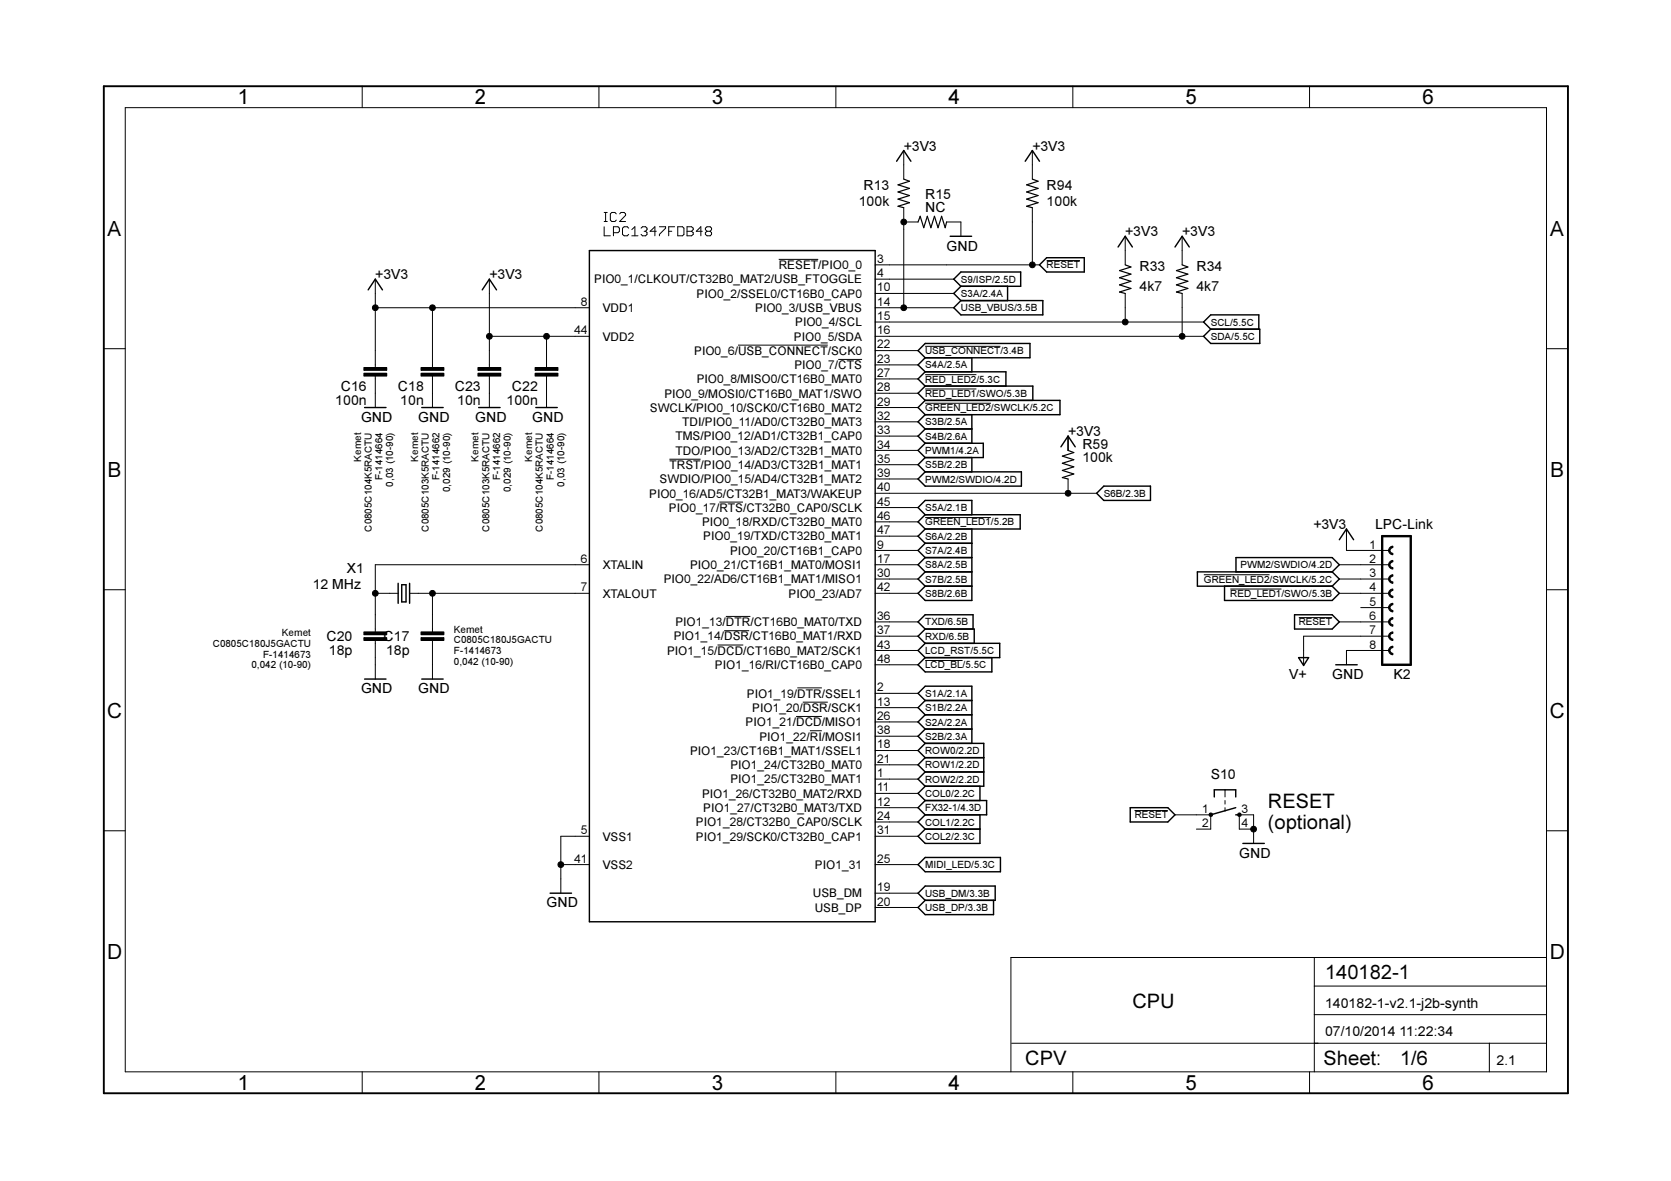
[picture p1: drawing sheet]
<svg xmlns="http://www.w3.org/2000/svg" width="297mm" height="210mm" viewBox="0 0 297 210" stroke-linecap="round" stroke-linejoin="round" font-family="sans-serif">
<g fill="none" stroke="#000" stroke-width=".18">
<path d="M22.3 19.1h252.6v171.4h-252.6zM64.4 15.3v3.8M106.5 15.3v3.8M148.6 15.3v3.8M190.7 15.3v3.8M232.8 15.3v3.8M107.4 39.4h.5M107.4 37.8h.5M107.7 37.8v1.6M109.6 38l-.3-.2h-.5l-.3 .2v1.1l.3 .3h.5l.3-.3M110.1 38l.3-.2h.6l.2 .2v.3l-1.1 1.1h1.1M160.7 26.8v5"/>
<path d="M160.7 36.9v17.8M160.7 39.5h2.5M168.3 39.5h2.5v2.5M183.5 26.8v5M183.5 36.9v10.2M66.7 49.6v15.7M66.7 54.7h38.1M76.9 54.7v10.6M87 49.6v15.7M87 59.8h17.8M97.2 59.8v5.5M107.4 40.3v1.6h1.1"/>
<path d="M109 41.4h.9l.2-.3v-.5l-.2-.3h-.9v1.6M111.8 40.6l-.3-.3h-.5l-.3 .3v1.1l.3 .2h.5l.3-.2M112.3 41.9h1.1M112.3 40.8l.6-.5v1.6M114 40.6l.2-.3h.6l.2 .3v.2l-.2 .3M114.5 41.1h.3M114.8 41.1l.2 .3v.3l-.2 .2h-.6l-.2-.2M116.7 41.1h-1.1l.8-.8v1.6M117.2 40.3h1.1v.3l-1.1 1.1v.2M118.9 41.1h.5M119.9 40.3h-1v1.6M120.5 40.3h.8l.3 .3v1.1l-.3 .2h-.8z"/>
<path d="M122.1 40.3h.8l.3 .3v.2l-.3 .3 .3 .3v.3l-.3 .2h-.8zM122.1 41.1h.8M124.8 41.1h-1l.8-.8v1.6M125.7 41.1l-.3 .3v.3l.3 .2h.5l.3-.2v-.3l-.3-.3M125.7 41.1l-.3-.3v-.2l.3-.3h.5l.3 .3v.2l-.3 .3M125.7 41.1h.5M138.4 46.1h7.1M155.6 47.1h29.2M155.6 49.6h13.9M155.6 52.2h13.9M155.6 54.7h13.9M155.6 57.2h58.3"/>
<path d="M155.6 59.8h58.3M186.1 46.3h5.9M200 42v5.1M200 52.2v5M210.1 42v5.1M210.1 52.2v7.6M18.5 62h3.8M64.7 65.3h4v.5h-4zM64.7 66.3h4v.5h-4zM66.7 66.8v5.6M74.8 65.3h4.1v.5h-4.1zM74.8 66.3h4.1v.5h-4.1z"/>
<path d="M76.9 66.8v5.6M85 65.3h4v.5h-4zM85 66.3h4v.5h-4zM87 66.8v5.6M95.1 65.3h4.1v.5h-4.1zM95.1 66.3h4.1v.5h-4.1zM97.2 66.8v5.6M131.2 61.3h15.9M149 63.9h4.2M155.6 62.3h7.6M155.6 64.9h7.6M155.6 67.4h7.6"/>
<path d="M155.6 69.9h7.6M155.6 75h7.6M155.6 77.5h7.6M155.6 72.4h7.6M164.5 69.1h9.1M164.5 71.7h11.6M164.5 61.6h13.3M164.5 66.6h9.1M189.9 77.5v2.6M274.9 62h3.8M119 81.6h5.5M127.9 89.2h4.2"/>
<path d="M155.6 97.8h7.6M155.6 87.7h39.3M155.6 90.2h7.6M155.6 92.8h7.6M155.6 95.3h7.6M155.6 80.1h7.6M155.6 82.6h7.6M155.6 85.1h7.6M164.5 92h11.6M189.9 85.1v2.6M239.3 94v3.8h7.7M247.2 99.7l.4-.1v.3a.51 .51 0 0 0-.5 .5 .51 .51 0 0 0 .5 .5v.2a.76 .76 0 0 1-.7-.5 .76 .76 0 0 1 .3-.9z"/>
<path d="M247.2 97.2l.4-.1v.2a.51 .51 0 0 0-.5 .5 .51 .51 0 0 0 .5 .5v.3a.76 .76 0 0 1-.7-.5 .76 .76 0 0 1 .3-.9zM18.5 104.8h3.8M64.7 112.3h4v.5h-4zM64.7 113.3h4v.5h-4zM66.7 113.8v6.9M66.7 105.5h4.1M72.8 105.5h32M74.8 112.3h4.1v.5h-4.1zM74.8 113.3h4.1v.5h-4.1zM76.9 105.5v6.8M76.9 113.8v6.9M104.8 100.4h-38.1v11.9"/>
<path d="M127.5 114.6h4.6M128.7 112.1h4.5M129 109.6h4.4M155.6 100.4h7.6M155.6 102.9h7.6M155.6 105.5h7.6M155.6 110.5h7.6M155.6 113.1h7.6M155.6 115.6h7.6M155.6 118.2h7.6M164.5 117.4h6.6M214 102.2h11.7"/>
<path d="M218.7 104.7h9.1M230.9 109.8h5.9M238.1 100.4h8.9M238.1 102.9h8.9M238.1 105.5h8.9M238.1 110.5h8.9M241.9 108h5.1M247 113.1h-15.3v5.1M247 115.6h-7.7v2.6M247.2 102.3l.4-.1v.2a.51 .51 0 0 0-.5 .5 .51 .51 0 0 0 .5 .5v.3a.76 .76 0 0 1-.7-.6 .76 .76 0 0 1 .3-.8zM247.2 107.4l.4-.2v.3a.51 .51 0 0 0-.5 .5 .51 .51 0 0 0 .5 .5v.3a.76 .76 0 0 1-.7-.6 .76 .76 0 0 1 .3-.8zM247.2 104.8l.4-.1v.2a.51 .51 0 0 0-.5 .6 .51 .51 0 0 0 .5 .5v.2a.76 .76 0 0 1-.7-.5 .76 .76 0 0 1 .3-.9z"/>
<path d="M247.2 115l.4-.1v.2a.51 .51 0 0 0-.5 .5 .51 .51 0 0 0 .5 .5v.3a.76 .76 0 0 1-.7-.6 .76 .76 0 0 1 .3-.8zM247.2 112.4l.4-.1v.3a.51 .51 0 0 0-.5 .5 .51 .51 0 0 0 .5 .5v.2a.76 .76 0 0 1-.7-.5 .76 .76 0 0 1 .3-.9zM247.2 109.9l.4-.1v.2a.51 .51 0 0 0-.5 .5 .51 .51 0 0 0 .5 .5v.3a.76 .76 0 0 1-.7-.5 .76 .76 0 0 1 .3-.9zM274.9 104.8h3.8M141.5 127.3h4.6M141.7 122.3h4.4M142.7 124.8h4.4M144 129.9h2.1M155.6 123.2h7.6M155.6 125.8h7.6M155.6 128.3h7.6M155.6 130.9h7.6"/>
<path d="M155.6 133.4h7.6M155.6 135.9h7.6M155.6 138.5h7.6M18.5 147.7h3.8M99.7 153.7h5.1M104.8 148.6h-5.1v10.1M155.6 141h7.6M155.6 143.6h7.6M155.6 146.1h7.6M155.6 153.7h7.6M155.6 148.6h7.6M155.6 158.7h7.6"/>
<path d="M201.7 144.1h5.9M208.9 144.8h6.3v2.6h-2.5M215 144.6h.5v.4h-.5zM217.8 140.4v1.2M217.8 142.3v.6M217.8 143.6v.6M220.1 144.6h.5v.4h-.5zM222.8 147.4h-2.5v-2.6h2.5v5.1M274.9 147.7h3.8M155.6 161.3h7.6M233.6 170.2v20.3M233.6 175.3h41.3"/>
<path d="M274.9 170.2h-95.2v20.3M64.4 190.5v3.8M106.5 190.5v3.8M148.6 190.5v3.8M179.8 185.4h95.1M190.7 190.5v3.8M232.8 190.5v3.8M233.6 180.3h41.3M264.7 185.4v5.1"/>
<circle cx="160.6" cy="39.5" r=".51"/>
<circle cx="66.7" cy="54.7" r=".51"/>
<circle cx="76.9" cy="54.7" r=".51"/>
<circle cx="87" cy="59.8" r=".51"/>
<circle cx="97.1" cy="59.8" r=".51"/>
<circle cx="160.6" cy="54.7" r=".51"/>
<circle cx="183.5" cy="47.1" r=".51"/>
<circle cx="200" cy="57.2" r=".51"/>
<circle cx="210.1" cy="59.8" r=".51"/>
<circle cx="189.9" cy="87.7" r=".51"/>
<circle cx="66.7" cy="105.5" r=".51"/>
<circle cx="76.9" cy="105.5" r=".51"/>
<circle cx="99.7" cy="153.7" r=".51"/>
<circle cx="222.8" cy="147.4" r=".51"/>
</g>
<g fill="none" stroke="#000" stroke-width=".25">
<path d="M159.4 28.7l1.3-1.9 1.2 1.9M182.2 28.7l1.3-1.9 1.3 1.9M65.4 51.5l1.3-1.9 1.3 1.9M85.7 51.5l1.3-1.9 1.3 1.9M104.8 44.5h50.8v119.3h-50.8zM168.9 42h3.8M169.5 49.6l1.3-1.3h10.6v2.6h-10.6zM169.5 54.7l1.3-1.3h14.6v2.6h-14.6zM170.8 50.9l-1.3 1.3 1.3 1.2M179.1 50.9v2.5M184.8 47.1l1.3-1.3h6.6v2.5h-6.6zM198.8 43.9l1.2-1.9 1.3 1.9"/>
<path d="M208.9 43.9l1.2-1.9 1.3 1.9M215.2 58.5l-1.3-1.3 1.3-1.2h8.6v2.5M215.2 58.5h8.7v2.5h-8.7l-1.3-1.2zM64.8 72.4h3.8M75 72.4h3.8M85.1 72.4h3.8M95.2 72.4h3.9M163.2 62.3l1.3-1.3h18.6v2.6h-18.6zM164.5 68.6l-1.3 1.3 1.3 1.3M164.5 68.6h19.1v2.6M164.5 71.2h23.9v2.5h-23.9M164.5 71.2l-1.3 1.2 1.3 1.3"/>
<path d="M164.5 63.6l-1.3 1.3 1.3 1.2M164.5 66.1h14.3v2.5M164.5 73.7l-1.3 1.3 1.3 1.2M164.5 76.2h8.3M164.5 78.8l-1.3 1.3 1.3 1.2M164.5 78.8h10.3v2.5h-10.3M164.5 66.1l-1.3 1.3 1.3 1.2M164.5 76.2l-1.3 1.3 1.3 1.3M172.8 63.6v2.5M172.8 73.7v5.1M188.6 79.4l1.3-1.9 1.2 1.9M163.2 85.1l1.3-1.2h17.1v2.5h-17.1z"/>
<path d="M164.5 91.5l-1.3-1.3 1.3-1.3h8.3v2.6M164.5 94l-1.3 1.3 1.3 1.3M164.5 91.5h16.9v2.5h-16.9M164.5 96.6h8.3M164.5 96.6l-1.3 1.2 1.3 1.3M164.5 99.1h8.3M164.5 99.1l-1.3 1.3 1.3 1.2M164.5 81.3l-1.3 1.3 1.3 1.3M164.5 91.5l-1.3 1.3 1.3 1.2M172.8 94v12.7h-8.3l-1.3-1.2 1.3-1.3M172.8 81.3v2.6M194.9 87.7l1.3-1.3h8.3v2.5h-8.3z"/>
<path d="M238.1 95.9l1.2-1.9 1.3 1.9M70.8 103.7v3.5M71.4 103.9h.8v3.1h-.8zM72.8 103.7v3.5M164.5 111.8l-1.3-1.3 1.3-1.2h8.5v2.5M164.5 111.8h8.7v2.5M164.5 104.2h8.3M164.5 101.6h8.3M164.5 111.8l-1.3 1.3 1.3 1.2M164.5 114.3h13.2v2.6h-13.2M164.5 101.6l-1.3 1.3 1.3 1.3M164.5 116.9l-1.3 1.3 1.3 1.2h11.8v-2.5"/>
<path d="M164.5 114.3l-1.3 1.3 1.3 1.3M217.7 104.2v2.5h19.1l1.3-1.2-1.3-1.3M219.7 101.6v-2.5h17.1l1.3 1.3-1.3 1.2M230.1 109.3h6.7l1.3 1.2-1.3 1.3h-6.7zM230.8 116.9h1.8l-.9 1.4zM236.8 101.6h-24v2.6h24M236.8 101.6l1.3 1.3-1.3 1.3M237.4 118.2h3.9M64.8 120.7h3.8M75 120.7h3.8M164.5 124.5l-1.3-1.3 1.3-1.2h8.3v10.1M164.5 124.5l-1.3 1.3 1.3 1.2"/>
<path d="M164.5 124.5h8.3M164.5 127h8.3M164.5 127l-1.3 1.3 1.3 1.3M164.5 129.6h8.3M164.5 129.6l-1.3 1.3 1.3 1.2M164.5 132.1h10.4v7.6h-10.4M164.5 132.1l-1.3 1.3 1.3 1.3M164.5 134.7h10.4M164.5 134.7l-1.3 1.2 1.3 1.3M164.5 137.2h10.4M164.5 137.2l-1.3 1.3 1.3 1.2M164.5 139.7l-1.3 1.3 1.3 1.3"/>
<path d="M174.2 139.7v2.6M97.8 158.7h3.8M163.2 158.7l1.3-1.2h12.4v2.5h-12.4zM163.2 153.7l1.3-1.3h13.3v2.5h-13.3zM164.5 142.3l-1.3 1.3 1.3 1.2M164.5 142.3h10.9v2.5h-10.9M164.5 147.4h9.7M164.5 144.8l-1.3 1.3 1.3 1.3M174.2 144.8v5.1h-9.7l-1.3-1.3 1.3-1.2M200.9 143.6h6.7l1.3 1.2-1.3 1.3h-6.7zM215.9 141.6v-1.2h3.8v1.2M219.7 144.8h.6"/>
<path d="M219.7 143.6l-4.5 1.2M220.9 149.9h3.8M164.5 160l-1.3 1.3 1.3 1.3h12.1v-2.6"/>
</g>
<path d="M18.5 15.3h260.2v179h-260.2z" fill="none" stroke="#000" stroke-width=".34"/>
<g fill="#000">
<path d="M64.7 65.3h4v.5h-4z" fill-rule="evenodd"/>
<path d="M64.7 66.3h4v.5h-4z" fill-rule="evenodd"/>
<path d="M74.8 65.3h4.1v.5h-4.1z" fill-rule="evenodd"/>
<path d="M74.8 66.3h4.1v.5h-4.1z" fill-rule="evenodd"/>
<path d="M85 65.3h4v.5h-4z" fill-rule="evenodd"/>
<path d="M85 66.3h4v.5h-4z" fill-rule="evenodd"/>
<path d="M95.1 65.3h4.1v.5h-4.1z" fill-rule="evenodd"/>
<path d="M95.1 66.3h4.1v.5h-4.1z" fill-rule="evenodd"/>
<path d="M247.2 99.7l.4-.1v.3a.51 .51 0 0 0-.5 .5 .51 .51 0 0 0 .5 .5v.2a.76 .76 0 0 1-.7-.5 .76 .76 0 0 1 .3-.9z" fill-rule="evenodd"/>
<path d="M247.2 97.2l.4-.1v.2a.51 .51 0 0 0-.5 .5 .51 .51 0 0 0 .5 .5v.3a.76 .76 0 0 1-.7-.5 .76 .76 0 0 1 .3-.9z" fill-rule="evenodd"/>
<path d="M64.7 112.3h4v.5h-4z" fill-rule="evenodd"/>
<path d="M64.7 113.3h4v.5h-4z" fill-rule="evenodd"/>
<path d="M74.8 112.3h4.1v.5h-4.1z" fill-rule="evenodd"/>
<path d="M74.8 113.3h4.1v.5h-4.1z" fill-rule="evenodd"/>
<path d="M247.2 102.3l.4-.1v.2a.51 .51 0 0 0-.5 .5 .51 .51 0 0 0 .5 .5v.3a.76 .76 0 0 1-.7-.6 .76 .76 0 0 1 .3-.8z" fill-rule="evenodd"/>
<path d="M247.2 107.4l.4-.2v.3a.51 .51 0 0 0-.5 .5 .51 .51 0 0 0 .5 .5v.3a.76 .76 0 0 1-.7-.6 .76 .76 0 0 1 .3-.8z" fill-rule="evenodd"/>
<path d="M247.2 104.8l.4-.1v.2a.51 .51 0 0 0-.5 .6 .51 .51 0 0 0 .5 .5v.2a.76 .76 0 0 1-.7-.5 .76 .76 0 0 1 .3-.9z" fill-rule="evenodd"/>
<path d="M247.2 115l.4-.1v.2a.51 .51 0 0 0-.5 .5 .51 .51 0 0 0 .5 .5v.3a.76 .76 0 0 1-.7-.6 .76 .76 0 0 1 .3-.8z" fill-rule="evenodd"/>
<path d="M247.2 112.4l.4-.1v.3a.51 .51 0 0 0-.5 .5 .51 .51 0 0 0 .5 .5v.2a.76 .76 0 0 1-.7-.5 .76 .76 0 0 1 .3-.9z" fill-rule="evenodd"/>
<path d="M247.2 109.9l.4-.1v.2a.51 .51 0 0 0-.5 .5 .51 .51 0 0 0 .5 .5v.3a.76 .76 0 0 1-.7-.5 .76 .76 0 0 1 .3-.9z" fill-rule="evenodd"/>
<path d="M215 144.6h.5v.4h-.5z" fill-rule="evenodd"/>
<path d="M220.1 144.6h.5v.4h-.5z" fill-rule="evenodd"/>
<circle cx="160.6" cy="39.5" r=".51"/>
<circle cx="66.7" cy="54.7" r=".51"/>
<circle cx="76.9" cy="54.7" r=".51"/>
<circle cx="87" cy="59.8" r=".51"/>
<circle cx="97.1" cy="59.8" r=".51"/>
<circle cx="160.6" cy="54.7" r=".51"/>
<circle cx="183.5" cy="47.1" r=".51"/>
<circle cx="200" cy="57.2" r=".51"/>
<circle cx="210.1" cy="59.8" r=".51"/>
<circle cx="189.9" cy="87.7" r=".51"/>
<circle cx="66.7" cy="105.5" r=".51"/>
<circle cx="76.9" cy="105.5" r=".51"/>
<circle cx="99.7" cy="153.7" r=".51"/>
<circle cx="222.8" cy="147.4" r=".51"/>
</g>
<path d="M160.7 31.8l1 .4-2.1 .7 2.1 .6-2.1 .6 2.1 .7-2.1 .6 2.1 .6-2.1 .7 1.1 .2M163.2 39.5l.4-1.1 .6 2.1 .6-2.1 .7 2.1 .6-2.1 .6 2.1 .7-2.1 .6 2.1 .3-1M183.5 31.8l1 .4-2 .7 2 .6-2 .6 2 .7-2 .6 2 .6-2 .7 1 .2M200 47.1l1 .4-2 .6 2 .6-2 .7 2 .6-2 .6 2 .7-2 .6 1 .3M210.1 47.1l1.1 .4-2.1 .6 2.1 .6-2.1 .7 2.1 .6-2.1 .6 2.1 .7-2.1 .6 1 .3M189.9 80.1l1 .3-2.1 .7 2.1 .6-2.1 .6 2.1 .7-2.1 .6 2.1 .6-2.1 .7 1.1 .2" fill="none" stroke="#000" stroke-width=".21"/>
<path d="M245.7 95.3h5.1v22.9h-5.1z" fill="none" stroke="#000" stroke-width=".42"/>
<g font-size="3.7">
<text x="42.3" y="18.5">1</text>
<text x="84.4" y="18.5">2</text>
<text x="126.5" y="18.5">3</text>
<text x="168.6" y="18.5">4</text>
<text x="210.7" y="18.5">5</text>
<text x="252.9" y="18.5">6</text>
<text x="19.1" y="41.9">A</text>
<text x="275.6" y="41.9">A</text>
<text x="19.1" y="84.7">B</text>
<text x="275.6" y="84.7">B</text>
<text x="19" y="127.6">C</text>
<text x="275.5" y="127.6">C</text>
<text x="19" y="170.4">D</text>
<text x="275.5" y="170.4">D</text>
<text x="42.3" y="193.7">1</text>
<text x="84.4" y="193.7">2</text>
<text x="126.5" y="193.7">3</text>
<text x="168.6" y="193.7">4</text>
<text x="210.7" y="193.7">5</text>
<text x="252.9" y="193.7">6</text>
</g>
<g font-size="3.6">
<text x="225.4" y="143.6">RESET</text>
<text x="225.4" y="147.4">(optional)</text>
<text x="235.5" y="174">140182-1</text>
<text x="201.3" y="179.1">CPU</text>
<text x="182.2" y="189.2">CPV</text>
<text x="235.3" y="189.4">Sheet:</text>
<text x="248.9" y="189.2">1/6</text>
</g>
<g font-size="2.5">
<text x="160.7" y="26.8">+3V3</text>
<text x="183.5" y="26.8">+3V3</text>
<text x="153.5" y="33.8">R13</text>
<text x="164.5" y="35.4">R15</text>
<text x="186.1" y="33.8">R94</text>
<text x="152.7" y="36.7">100k</text>
<text x="164.5" y="37.7">NC</text>
<text x="186.1" y="36.7">100k</text>
<text x="200" y="42">+3V3</text>
<text x="210.1" y="42">+3V3</text>
<text x="168.3" y="44.5">GND</text>
<text x="66.7" y="49.6">+3V3</text>
<text x="87" y="49.6">+3V3</text>
<text x="202.6" y="51.6">4k7</text>
<text x="202.6" y="48.1">R33</text>
<text x="212.7" y="51.6">4k7</text>
<text x="212.7" y="48.1">R34</text>
<text x="60.6" y="69.6">C16</text>
<text x="70.7" y="69.6">C18</text>
<text x="80.9" y="69.6">C23</text>
<text x="91" y="69.6">C22</text>
<text x="59.6" y="72.1">100n</text>
<text x="64.2" y="75">GND</text>
<text x="71.2" y="72.1">10n</text>
<text x="74.3" y="75">GND</text>
<text x="81.3" y="72.1">10n</text>
<text x="84.5" y="75">GND</text>
<text x="90" y="72.1">100n</text>
<text x="94.6" y="75">GND</text>
<text x="189.9" y="77.5">+3V3</text>
<text x="192.4" y="82.1">100k</text>
<text x="192.4" y="79.8">R59</text>
<text x="233.5" y="94">+3V3</text>
<text x="244.4" y="94">LPC-Link</text>
<text x="61.6" y="101.9">X1</text>
<text x="55.6" y="104.7">12 MHz</text>
<text x="58" y="114">C20</text>
<text x="68.2" y="114">C17</text>
<text x="58.5" y="116.5">18p</text>
<text x="68.6" y="116.5">18p</text>
<text x="64.2" y="123.2">GND</text>
<text x="74.3" y="123.2">GND</text>
<text x="229.2" y="120.7">V+</text>
<text x="236.8" y="120.7">GND</text>
<text x="247.7" y="120.7">K2</text>
<text x="215.2" y="138.5">S10</text>
<text x="220.3" y="152.4">GND</text>
<text x="97.2" y="161.3">GND</text>
<text x="235.5" y="179.1">140182-1-v2.1-j2b-synth</text>
<text x="235.5" y="184.1">07/10/2014 11:22:34</text>
<text x="266" y="189.2">2.1</text>
</g>
<g font-size="2.1">
<text x="138.4" y="47.8">RESET/PIO0_0</text>
<text x="155.9" y="46.7">3</text>
<text x="105.6" y="50.4">PIO0_1/CLKOUT/CT32B0_MAT2/USB_FTOGGLE</text>
<text x="123.8" y="52.9">PIO0_2/SSEL0/CT16B0_CAP0</text>
<text x="155.9" y="49.2">4</text>
<text x="155.9" y="51.8">10</text>
<text x="102.1" y="59.4">44</text>
<text x="103.2" y="54.3">8</text>
<text x="107.1" y="55.5">VDD1</text>
<text x="134.2" y="55.5">PIO0_3/USB_VBUS</text>
<text x="141.3" y="58">PIO0_4/SCL</text>
<text x="155.9" y="54.3">14</text>
<text x="155.9" y="56.9">15</text>
<text x="155.9" y="59.4">16</text>
<text x="107.1" y="60.5">VDD2</text>
<text x="123.4" y="63.1">PIO0_6/USB_CONNECT/SCK0</text>
<text x="141.1" y="60.5">PIO0_5/SDA</text>
<text x="141.2" y="65.6">PIO0_7/CTS</text>
<text x="155.9" y="61.9">22</text>
<text x="155.9" y="64.5">23</text>
<text x="118.1" y="70.7">PIO0_9/MOSI0/CT16B0_MAT1/SWO</text>
<text x="123.9" y="68.2">PIO0_8/MISO0/CT16B0_MAT0</text>
<text x="155.9" y="67">27</text>
<text x="155.9" y="69.6">28</text>
<text x="115.5" y="73.2">SWCLK/PIO0_10/SCK0/CT16B0_MAT2</text>
<text x="121.3" y="75.7">TDI/PIO0_11/AD0/CT32B0_MAT3</text>
<text x="155.9" y="74.6">32</text>
<text x="155.9" y="77.2">33</text>
<text x="155.9" y="72.1">29</text>
<text x="119" y="83.4">TRST/PIO0_14/AD3/CT32B1_MAT1</text>
<text x="120.1" y="78.3">TMS/PIO0_12/AD1/CT32B1_CAP0</text>
<text x="120.1" y="80.8">TDO/PIO0_13/AD2/CT32B1_MAT0</text>
<text x="155.9" y="79.7">34</text>
<text x="155.9" y="82.3">35</text>
<text x="115.4" y="88.4">PIO0_16/AD5/CT32B1_MAT3/WAKEUP</text>
<text x="117.3" y="85.9">SWDIO/PIO0_15/AD4/CT32B1_MAT2</text>
<text x="155.9" y="87.3">40</text>
<text x="155.9" y="89.9">45</text>
<text x="155.9" y="84.8">39</text>
<text x="118.9" y="91">PIO0_17/RTS/CT32B0_CAP0/SCLK</text>
<text x="124.8" y="93.5">PIO0_18/RXD/CT32B0_MAT0</text>
<text x="155.9" y="92.4">46</text>
<text x="155.9" y="95">47</text>
<text x="103.2" y="100">6</text>
<text x="107.1" y="101.1">XTALIN</text>
<text x="122.7" y="101.1">PIO0_21/CT16B1_MAT0/MOSI1</text>
<text x="125" y="96.1">PIO0_19/TXD/CT32B0_MAT1</text>
<text x="129.8" y="98.6">PIO0_20/CT16B1_CAP0</text>
<text x="155.9" y="97.5">9</text>
<text x="155.9" y="100">17</text>
<text x="243.5" y="97.5">1</text>
<text x="243.5" y="100">2</text>
<text x="103.2" y="105.1">7</text>
<text x="107.1" y="106.2">XTALOUT</text>
<text x="118" y="103.7">PIO0_22/AD6/CT16B1_MAT1/MISO1</text>
<text x="140.2" y="106.2">PIO0_23/AD7</text>
<text x="155.9" y="102.6">30</text>
<text x="155.9" y="105.1">42</text>
<text x="243.5" y="102.6">3</text>
<text x="243.5" y="105.1">4</text>
<text x="243.5" y="107.7">5</text>
<text x="119.8" y="113.8">PIO1_14/DSR/CT16B0_MAT1/RXD</text>
<text x="120.1" y="111.3">PIO1_13/DTR/CT16B0_MAT0/TXD</text>
<text x="155.9" y="110.2">36</text>
<text x="155.9" y="112.7">37</text>
<text x="243.5" y="110.2">6</text>
<text x="243.5" y="112.7">7</text>
<text x="118.6" y="116.4">PIO1_15/DCD/CT16B0_MAT2/SCK1</text>
<text x="127.1" y="118.9">PIO1_16/RI/CT16B0_CAP0</text>
<text x="155.9" y="115.3">43</text>
<text x="155.9" y="117.8">48</text>
<text x="243.5" y="115.3">8</text>
<text x="132.8" y="124">PIO1_19/DTR/SSEL1</text>
<text x="155.9" y="122.9">2</text>
<text x="155.9" y="125.4">13</text>
<text x="132.5" y="129.1">PIO1_21/DCD/MISO1</text>
<text x="133.7" y="126.5">PIO1_20/DSR/SCK1</text>
<text x="135" y="131.6">PIO1_22/RI/MOSI1</text>
<text x="155.9" y="127.9">26</text>
<text x="155.9" y="130.5">38</text>
<text x="122.7" y="134.2">PIO1_23/CT16B1_MAT1/SSEL1</text>
<text x="129.8" y="136.7">PIO1_24/CT32B0_MAT0</text>
<text x="155.9" y="133">18</text>
<text x="155.9" y="135.6">21</text>
<text x="124.8" y="141.8">PIO1_26/CT32B0_MAT2/RXD</text>
<text x="129.8" y="139.2">PIO1_25/CT32B0_MAT1</text>
<text x="155.9" y="138.1">1</text>
<text x="155.9" y="140.6">11</text>
<text x="155.9" y="143.2">12</text>
<text x="103.2" y="148.3">5</text>
<text x="107.1" y="149.4">VSS1</text>
<text x="123.7" y="146.9">PIO1_28/CT32B0_CAP0/SCLK</text>
<text x="123.7" y="149.4">PIO1_29/SCK0/CT32B0_CAP1</text>
<text x="125" y="144.3">PIO1_27/CT32B0_MAT3/TXD</text>
<text x="155.9" y="145.7">24</text>
<text x="155.9" y="148.3">31</text>
<text x="213.7" y="144.4">1</text>
<text x="213.7" y="147">2</text>
<text x="220.7" y="144.4">3</text>
<text x="220.7" y="147">4</text>
<text x="102.1" y="153.3">41</text>
<text x="107.1" y="154.4">VSS2</text>
<text x="144.9" y="154.5">PIO1_31</text>
<text x="155.9" y="153.3">25</text>
<text x="144.5" y="159.5">USB_DM</text>
<text x="155.9" y="158.4">19</text>
<text x="155.9" y="161">20</text>
<text x="144.8" y="162.1">USB_DP</text>
</g>
<g font-size="1.8">
<text x="186.1" y="47.7">RESET</text>
<text x="170.8" y="52.8">S3A/2.4A</text>
<text x="170.8" y="50.2">S9/ISP/2.5D</text>
<text x="170.8" y="55.3">USB_VBUS/3.5B</text>
<text x="215.2" y="57.9">SCL/5.5C</text>
<text x="164.5" y="65.5">S4A/2.5A</text>
<text x="164.5" y="62.9">USB_CONNECT/3.4B</text>
<text x="215.2" y="60.4">SDA/5.5C</text>
<text x="164.5" y="70.5">RED_LED1/SWO/5.3B</text>
<text x="164.5" y="68">RED_LED2/5.3C</text>
<text x="164.5" y="73.1">GREEN_LED2/SWCLK/5.2C</text>
<text x="164.5" y="75.6">S3B/2.5A</text>
<text x="64.2" y="82" transform="rotate(-90 64.2 82)">Kemet</text>
<text x="74.3" y="82" transform="rotate(-90 74.3 82)">Kemet</text>
<text x="85.1" y="82" transform="rotate(-90 85.1 82)">Kemet</text>
<text x="94.6" y="82" transform="rotate(-90 94.6 82)">Kemet</text>
<text x="164.5" y="80.7">PWM1/4.2A</text>
<text x="164.5" y="78.1">S4B/2.6A</text>
<text x="164.5" y="83.2">S5B/2.2B</text>
<text x="68" y="85.4" transform="rotate(-90 68 85.4)">F-1414664</text>
<text x="69.9" y="86.5" transform="rotate(-90 69.9 86.5)">0,03 (10-90)</text>
<text x="78.1" y="85.4" transform="rotate(-90 78.1 85.4)">F-1414662</text>
<text x="80" y="87.5" transform="rotate(-90 80 87.5)">0,029 (10-90)</text>
<text x="88.9" y="85.4" transform="rotate(-90 88.9 85.4)">F-1414662</text>
<text x="90.8" y="87.5" transform="rotate(-90 90.8 87.5)">0,029 (10-90)</text>
<text x="98.4" y="85.4" transform="rotate(-90 98.4 85.4)">F-1414664</text>
<text x="100.3" y="86.5" transform="rotate(-90 100.3 86.5)">0,03 (10-90)</text>
<text x="164.5" y="85.8">PWM2/SWDIO/4.2D</text>
<text x="196.2" y="88.3">S6B/2.3B</text>
<text x="66.1" y="94.5" transform="rotate(-90 66.1 94.5)">C0805C104K5RACTU</text>
<text x="76.2" y="94.5" transform="rotate(-90 76.2 94.5)">C0805C103K5RACTU</text>
<text x="87" y="94.5" transform="rotate(-90 87 94.5)">C0805C103K5RACTU</text>
<text x="96.5" y="94.5" transform="rotate(-90 96.5 94.5)">C0805C104K5RACTU</text>
<text x="164.5" y="95.9">S6A/2.2B</text>
<text x="164.5" y="90.8">S5A/2.1B</text>
<text x="164.5" y="93.4">GREEN_LED1/5.2B</text>
<text x="164.5" y="98.5">S7A/2.4B</text>
<text x="164.5" y="101">S8A/2.5B</text>
<text x="220.5" y="101">PWM2/SWDIO/4.2D</text>
<text x="164.5" y="103.5">S7B/2.5B</text>
<text x="164.5" y="106.1">S8B/2.6B</text>
<text x="214" y="103.5">GREEN_LED2/SWCLK/5.2C</text>
<text x="218.7" y="106.1">RED_LED1/SWO/5.3B</text>
<text x="50.1" y="113.1">Kemet</text>
<text x="80.7" y="112.4">Kemet</text>
<text x="164.5" y="111.2">TXD/6.5B</text>
<text x="164.5" y="113.7">RXD/6.5B</text>
<text x="230.9" y="111.2">RESET</text>
<text x="37.8" y="115">C0805C180J5GACTU</text>
<text x="44.7" y="118.8">0,042 (10-90)</text>
<text x="46.8" y="116.9">F-1414673</text>
<text x="80.7" y="116.2">F-1414673</text>
<text x="80.7" y="114.3">C0805C180J5GACTU</text>
<text x="80.7" y="118.2">0,042 (10-90)</text>
<text x="164.5" y="118.8">LCD_BL/5.5C</text>
<text x="164.5" y="116.2">LCD_RST/5.5C</text>
<text x="164.5" y="123.9">S1A/2.1A</text>
<text x="164.5" y="126.4">S1B/2.2A</text>
<text x="164.5" y="128.9">S2A/2.2A</text>
<text x="164.5" y="131.5">S2B/2.3A</text>
<text x="164.5" y="134">ROW0/2.2D</text>
<text x="164.5" y="136.6">ROW1/2.2D</text>
<text x="164.5" y="139.1">ROW2/2.2D</text>
<text x="164.5" y="141.6">COL0/2.2C</text>
<text x="164.5" y="144.2">FX32-1/4.3D</text>
<text x="164.5" y="149.3">COL2/2.3C</text>
<text x="164.5" y="146.7">COL1/2.2C</text>
<text x="201.7" y="145.5">RESET</text>
<text x="164.5" y="154.3">MIDI_LED/5.3C</text>
<text x="164.5" y="159.4">USB_DM/3.3B</text>
<text x="164.5" y="161.9">USB_DP/3.3B</text>
</g>
</svg>
